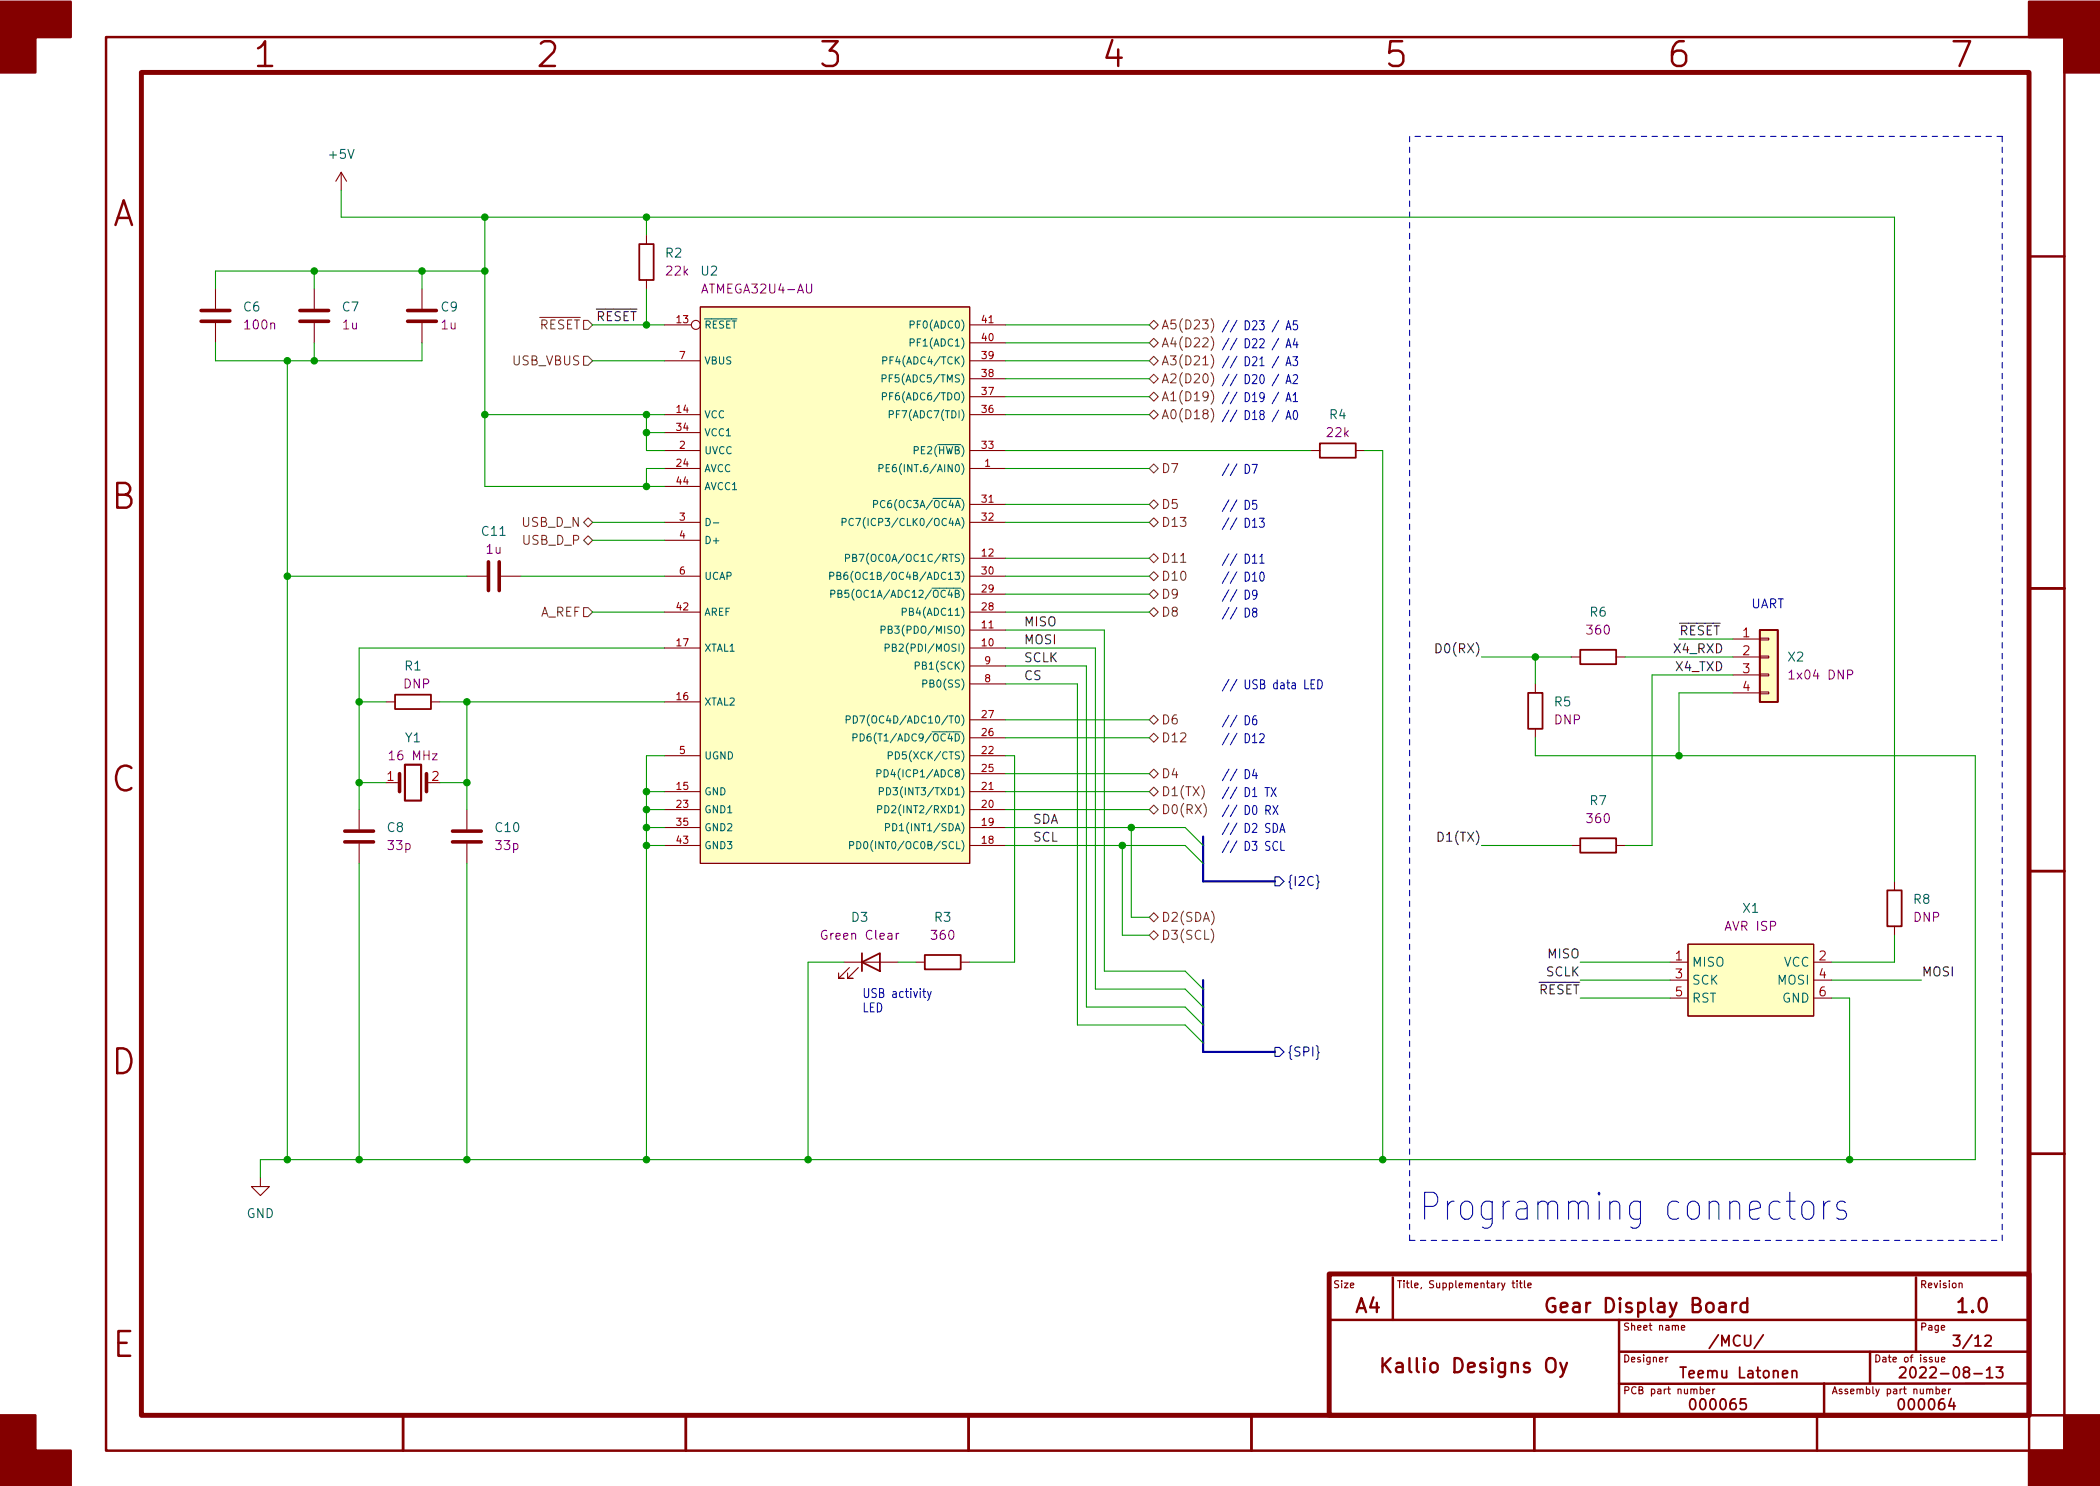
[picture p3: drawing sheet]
<svg xmlns="http://www.w3.org/2000/svg" width="297mm" height="210mm" viewBox="0 0 297 210" stroke-linecap="round" stroke-linejoin="round" font-family="sans-serif">
<g fill="none" stroke="#840000" stroke-width=".35">
<path d="M15 5.2h277v200.1h-277zM287 36.3h5M287 83.3h5M287 123.3h5M287 163.3h5M188 186.8h99M197 180.8v6M229 186.8v13.5M229 191.3h58M258 195.8v4.5M264.5 191.3v4.5M271 180.8v10.5"/>
<path d="M287 195.8h-58M57 200.3v5M97 200.3v5M137 200.3v5M177 200.3v5M181 200.3h111M217 200.3v5M257 200.3v5M287 200.3v5"/>
</g>
<path d="M20 10.2h267v190.1h-267zM188 180.3h99v20h-99z" fill="none" stroke="#840000" stroke-width=".7"/>
<g fill="#840000" stroke="#840000" stroke-width=".35">
<path d="M0 .2h10v5h-5v5h-5z"/>
<path d="M0 200.3h5v5h5v5h-10z"/>
<path d="M287 .2h10v10h-5v-5h-5z"/>
<path d="M292 200.3h5v10h-10v-5h5z"/>
</g>
<g fill="none" stroke="#840000" stroke-width=".17">
<path d="M213.9 181.5h.4M214 181.2v.9l.3 .1M214.6 181.2v.1M214.6 181.5v.7M214.9 181.5h.4M215.1 181.2v.9l.2 .1M215.6 181.2v.9l.2 .1M216.1 181.9l.5-.1-.1-.2-.2-.1-.2 .2 .1 .5h.3M235.6 192v.7M235.9 192l-.3 .2M237.8 187.9l.5-.1v-.2l-.3-.1-.2 .2 .1 .5h.4M240.5 196.6l.3-.1 .2 .2-.1 .5h-.4"/>
<path d="M241.4 196.9l.4-.1v-.2l-.3-.1-.1 .2v.5h.4M242.3 196.5v.7M242.5 196.5l-.2 .2M273.8 192v.7h.2l.2-.1M273.9 196.6l.2-.1 .2 .2-.1 .5h-.3M273.9 196.2v1M274.2 192v.7M274.6 192.4l.5-.1-.1-.2-.2-.1-.2 .2 .1 .5h.3M274.7 196.9l.5-.1-.1-.2-.2-.1-.2 .2 .1 .5h.3M275.6 196.5v.7M275.9 196.5l-.3 .2M277.1 181.6l.2-.1 .2 .1v.6"/>
</g>
<path d="M195.5 192.2v2M195.8 193l.9 1.2M196.7 192.2l-1.2 1.1M219 192.3a.66 .66 0 0 1 .7-.1 .66 .66 0 0 1 .3 .6v.7a.67 .67 0 0 1-.6 .7 .67 .67 0 0 1-.7-.7v-.7l.1-.4zM219.9 183.8a.77 .77 0 0 0-.8 0 .77 .77 0 0 0-.3 .7 .85 .85 0 0 0 .2 .9 .85 .85 0 0 0 .9 .2l.1-.1v-.7h-.4M220.7 192.8l.5 1.4M221.6 192.8l-.6 1.8-.3 .2M245.6 184.3a.51 .51 0 0 0-.6 .4M247.1 184.4l-.5-.1-.4 .4v.6l.2 .3 .2 .1 .5-.1M247.1 183.7v2" fill="none" stroke="#840000" stroke-width=".33"/>
<g fill="none" stroke="#840000" stroke-width=".25">
<path d="M90.4 34.5h2.1v5.1h-2.1zM186.7 62.7h5.1v2.1h-5.1zM55.9 98.3h5.1v2h-5.1zM216.2 98h2v5.1h-2zM223.5 91.9h5.1v2.1h-5.1zM248.9 89.1h2.6v10.2h-2.6zM223.5 118.6h5.1v2h-5.1zM121.9 136.1l2.6-1.2v2.5zM121.9 134.9v2.5M130.8 135.1h5.1v2.1h-5.1zM267 126h2v5.1h-2zM249.4 188.9l-1.3 1.9"/>
<path d="M253.5 194.1a.37 .37 0 0 1 .6 0v.8M268.7 193.6l.2-.2 .5 .1a.41 .41 0 0 1 .1 .6l-.9 .8h1M276.3 188.9h.9l-.5 .6a.41 .41 0 0 1 .5 .3v.3l-.1 .3h-.6l-.2-.1M282.4 193.4h.9l-.5 .6a.41 .41 0 0 1 .5 .3v.3l-.2 .3h-.5l-.2-.1"/>
</g>
<g fill="none" stroke="#840000" stroke-width=".51">
<path d="M28.4 45.5h4.1M28.4 43.9h4.1M42.4 45.5h4.1M42.4 43.9h4.1M57.7 45.5h4M57.7 43.9h4M69.1 79.5v4.1M70.6 79.5v4.1M48.8 119.1h4M48.8 117.6h4M56.5 109.5v2.5M60.3 109.5v2.5"/>
<path d="M64 119.1h4.1M64 117.6h4.1"/>
</g>
<g fill="none" stroke="#840000" stroke-width=".15">
<path d="M48.3 24.4l-.8 1.2M48.3 24.4v2.5M48.3 24.4l.7 1.2M91.4 33.3v1.2M91.4 39.6v1.3M30.5 40.9v2.8M30.5 45.7v2.8M44.4 40.9v2.8M44.4 45.7v2.8M59.7 40.9v2.8M59.7 45.7v2.8M94 46h3.8"/>
<path d="M94 58.7h5.1M94 51h5.1M99.1 43.4h38.1v78.8h-38.1zM137.2 46h5M137.2 58.7h5M137.2 56.1h5M137.2 53.6h5M137.2 51h5M137.2 48.5h5M94 63.7h5.1M94 66.3h5.1M94 73.9h5.1"/>
<path d="M94 61.2h5.1M94 76.4h5.1M94 68.8h5.1M137.2 63.7h5M137.2 66.3h5M137.2 79h5M137.2 73.9h5M137.2 71.4h5M185.4 63.7h1.3M191.8 63.7h1.2M54.6 99.3h1.3M61 99.3h1.2"/>
<path d="M66 81.5h2.8M70.9 81.5h2.8M94 81.5h5.1M94 99.3h5.1M94 91.7h5.1M94 86.6h5.1M137.2 81.5h5M137.2 91.7h5M137.2 89.1h5M137.2 86.6h5M137.2 84.1h5M137.2 96.8h5"/>
<path d="M137.2 94.2h5M217.2 96.8v1.2M222.2 93h1.3M228.6 93h1.3M245.1 90.4h3.8M245.1 93h3.8M245.1 95.5h3.8M245.1 98h3.8M248.9 97.9h1.3v.3h-1.3zM248.9 95.4h1.3v.2h-1.3zM248.9 92.8h1.3v.3h-1.3zM248.9 90.3h1.3v.2h-1.3z"/>
<path d="M50.8 114.5v2.8M50.8 119.4v2.8M55.9 110.7h.6M60.3 110.7h.7M66 114.5v2.8M66 119.4v2.8M94 119.6h5.1M94 112h5.1M94 117.1h5.1M94 114.5h5.1M94 106.9h5.1M137.2 119.6h5"/>
<path d="M137.2 112h5M137.2 117.1h5M137.2 114.5h5M137.2 106.9h5M137.2 109.5h5M137.2 104.4h5M137.2 101.8h5M217.2 103.1v1.3M222.2 119.6h1.3M228.6 119.6h1.3M119.4 136.1h7.6M120.1 136.9l-1.5 1.5h.8h-.8v-.7"/>
<path d="M121.4 136.9l-1.5 1.5h.7h-.7v-.7M129.5 136.1h1.3M135.9 136.1h1.3M236.2 136.1h2.6M236.2 138.7h2.6M238.8 133.6h17.7v10.2h-17.7zM240 129.8h.1M256.5 136.1h2.6M256.5 138.7h2.6M268 124.7v1.3M268 131.1v1.2M236.2 141.2h2.6"/>
<path d="M256.5 141.2h2.6M36.8 166.6v1.3h1.3l-1.3 1.3-1.2-1.3h1.2"/>
<circle cx="98.4" cy="46" r=".63"/>
</g>
<path d="M127.1 132.1h-.2l-.1 .2" fill="none" stroke="#840084" stroke-width=".15"/>
<g fill="#ffffc2" stroke="#ffffc2" stroke-width=".14">
<path d="M248.9 89.1h2.6v10.2h-2.6z"/>
<path d="M238.8 133.6h17.7v10.2h-17.7z"/>
<path d="M99.1 43.4h38.1v78.8h-38.1z"/>
</g>
<g fill="none" stroke="#006464" stroke-width=".15">
<path d="M124.8 53.6l.5-.1 .1-.1-.1-.3-.5-.1v1M124.8 56.1h.5l.1-.2v-.2l-.6-.1v1M124.9 51h.5v-.2v-.2l-.5-.1v1M125.8 58.6h.5l.1-.1-.1-.3-.5-.1v1M128.7 48.5l.5-.1 .1-.1v-.3h-.6v1M128.7 45.9h.5l.1-.1v-.3l-.6-.1v1M99.9 73.4a.51 .51 0 0 1 .6 .5 .51 .51 0 0 1-.6 .5zM100.9 74h.8M119.1 73.9l.5-.1 .1-.1-.1-.3h-.5v1M119.6 79l.5-.1 .1-.1-.1-.3-.5-.1v1M120.6 78.9h.4l.1-.2v-.2l-.5-.1v1h.4h.1l.1-.3-.3-.2M120.7 73.4a.48 .48 0 0 0-.7 .4 .48 .48 0 0 0 .5 .6l.2-.1"/>
<path d="M124.3 66.3l.5-.1 .1-.1v-.3l-.6-.1v1M125.4 66.2h.3M125.8 65.7h-.4v1h.4M117.4 81.5h.5v-.2v-.2l-.5-.1v1M117.5 84h.5l.1-.1-.1-.3-.5-.1v1M118.4 81.5l.4-.1 .1-.1v-.2l-.5-.1v1h.4l.1-.1 .1-.3-.3-.1M124.6 89.1h.5l.1-.2v-.2l-.6-.1v1M125.2 91.7l.5-.1 .1-.1-.1-.3-.5-.1v1M127.6 86.6l.5-.1 .1-.1v-.3h-.6v1M129.5 94.2h.4l.1-.2v-.2l-.5-.1v1M130.5 96.7h.5l.1-.1v-.3l-.6-.1v1M119.7 101.8h.5l.1-.2-.1-.2-.5-.1v1"/>
<path d="M120.2 119.6h.5l.1-.2-.1-.2-.5-.1v1M120.7 104.4l.4-.1 .1-.1v-.3l-.5-.1v1M120.7 101.3a.51 .51 0 0 1 .6 .5 .51 .51 0 0 1-.6 .5zM121.2 119.1a.51 .51 0 0 1 .6 .5 .51 .51 0 0 1-.6 .5zM124 109.4h.5l.1-.1v-.3l-.6-.1v1M124.1 114.5h.5l.1-.2v-.2l-.6-.1v1M124.4 112l.5-.1 .1-.1-.1-.3h-.5v1M125.1 108.9a.51 .51 0 0 1 .5 .5 .51 .51 0 0 1-.5 .5zM125.2 114a.51 .51 0 0 1 .5 .5 .51 .51 0 0 1-.5 .5zM125.3 117.1l.4-.1 .1-.1v-.3l-.5-.1v1M125.4 111.5a.51 .51 0 0 1 .6 .5 .51 .51 0 0 1-.6 .5zM125.6 106.9h.5l.1-.2v-.2l-.6-.1v1"/>
</g>
<path d="M57.3 108.2h2.3v5.1h-2.3z" fill="none" stroke="#840000" stroke-width=".3"/>
<g fill="none" stroke="#725600" stroke-width=".15">
<path d="M82.5 50.4h.7l.6 .6-.6 .7h-.7zM82.5 45.3h.7l.6 .7-.6 .6h-.7zM162.6 46l.6-.7 .6 .7-.6 .6zM162.6 48.5l.6-.6 .6 .6-.6 .6zM162.6 51l.6-.6 .6 .6-.6 .7zM162.6 58.7l.6-.7 .6 .7-.6 .6zM162.6 56.1l.6-.6 .6 .6-.6 .7zM162.6 53.6l.6-.6 .6 .6-.6 .6zM171.3 45.1a1.46 1.46 0 0 1 0 1.9M171.3 47.6a1.46 1.46 0 0 1 0 2M171.3 50.2a1.46 1.46 0 0 1 0 1.9M171.3 57.8a1.46 1.46 0 0 1 0 1.9"/>
<path d="M171.3 55.3a1.46 1.46 0 0 1 0 1.9M171.3 52.7a1.46 1.46 0 0 1 0 1.9M82.5 73.9l.7-.6 .6 .6-.6 .6zM82.5 76.4l.7-.6 .6 .6-.6 .7zM162.6 73.9l.6-.6 .6 .6-.6 .6zM162.6 71.4l.6-.7 .6 .7-.6 .6zM162.6 79l.6-.6 .6 .6-.6 .6zM162.6 66.3l.6-.6 .6 .6-.6 .6zM167 79.6h.7M82.5 86h.7l.6 .6-.6 .6h-.7zM162.6 81.5l.6-.6 .6 .6-.6 .7zM162.6 84.1l.6-.7 .6 .7-.6 .6z"/>
<path d="M162.6 86.6l.6-.6 .6 .6-.6 .6zM162.6 104.4l.6-.6 .6 .6-.6 .6zM162.6 101.8l.6-.6 .6 .6-.6 .7zM162.6 112l.6-.6 .6 .6-.6 .6zM162.6 114.5l.6-.6 .6 .6-.6 .7zM162.6 109.5l.6-.7 .6 .7-.6 .6zM170.3 113.7a1.46 1.46 0 0 1 0 1.9M162.6 129.8l.6-.6 .6 .6-.6 .6zM162.6 132.3l.6-.6 .6 .6-.6 .7zM171.3 131.5a1.46 1.46 0 0 1 0 1.9"/>
</g>
<path d="M180.3 124.1h.7l.6 .6-.6 .6h-.7zM186.2 123.8l.2 .2v.6l.2 .2-.2 .2v.6l-.2 .2M180.3 148.2h.7l.6 .6-.6 .7h-.7zM186.2 148l.2 .1v.6l.2 .2-.2 .2v.6l-.2 .2" fill="none" stroke="#000084" stroke-width=".15"/>
<path d="M203.1 91.1a.64 .64 0 0 1 .8 .6 .64 .64 0 0 1-.8 .7z" fill="none" stroke="#0f0f0f" stroke-width=".15"/>
<g fill="none" stroke="#0000c2" stroke-width=".15">
<path d="M180.9 45.3l-1 1.7M180.9 53l-1 1.6M180.9 55.5l-1 1.6M180.9 50.4l-1 1.6M180.9 58l-1 1.7M180.9 47.9l-1 1.6M181.9 46.7l.4-1.3 .3 1.3M181.9 54.3l.4-1.3 .3 1.3M181.9 56.8l.4-1.2 .3 1.2M181.9 51.7l.4-1.2 .3 1.2M181.9 59.4l.4-1.3 .3 1.3M181.9 49.2l.4-1.3 .3 1.3"/>
<path d="M182 46.3h.5M182 53.9h.5M182 56.5h.5M182 51.4h.5M182 59h.5M182 48.8h.5M182.9 50.5h.6l-.3 .5 .3 .1v.5l-.2 .1h-.3l-.1-.1M182.9 53.1l.2-.1h.2l.2 .1v.3l-.6 .9h.6M182.9 55.9l.3-.3v1.2M182.9 56.8h.6M183.1 58.2l.2-.1a.88 .88 0 0 1 0 1.3h-.1a.94 .94 0 0 1-.1-1.2zM183.2 47.9l-.3 .9h.7"/>
<path d="M183.4 48.4v.8M183.5 45.4h-.5l-.1 .6 .2-.1h.3l.1 .2v.4l-.2 .2h-.2l-.2-.2M173.8 65.7l-.9 1.6M173.8 70.7l-.9 1.7M175 65.7l-1 1.6M175 70.7l-1 1.7M176.1 65.7a.67 .67 0 0 1 .7 .5 .67 .67 0 0 1-.3 .7l-.4 .1zM176.1 70.8a.67 .67 0 0 1 .7 .4 .67 .67 0 0 1-.3 .8l-.4 .1zM177.1 65.7h.7l-.4 1.3M177.2 78.8l.3-.4v1.3M177.2 73.7l.3-.4v1.3M177.2 79.7h.6"/>
<path d="M177.2 74.6h.6M177.7 70.8h-.5v.6l.1-.1h.4l.1 .2-.1 .4-.1 .2h-.3l-.1-.2M178.1 73.3h.7l-.3 .5 .3 .1v.6l-.2 .1h-.3l-.2-.1M178.2 78.8l.3-.4v1.3M178.2 79.7h.6M173.8 83.4l-.9 1.7M173.8 86l-.9 1.6M175 83.4l-1 1.7M175 86l-1 1.6M176.1 83.5a.67 .67 0 0 1 .7 .4 .67 .67 0 0 1-.3 .8l-.4 .1zM176.1 86a.67 .67 0 0 1 .7 .5 .67 .67 0 0 1-.3 .7l-.4 .1zM177.2 81.3l.3-.3v1.2"/>
<path d="M177.2 82.2h.6M177.4 86.6l-.2-.3 .1-.2 .3-.1 .2 .3-.1 .2-.4 .1-.1 .2v.3l.2 .2 .3-.1 .1-.1v-.3l-.2-.2M177.8 84l-.2 .3-.3-.1-.1-.2 .1-.4 .3-.1 .1 .1a.91 .91 0 0 1-.2 1.2h-.2M178.3 81h.3a.88 .88 0 0 1 0 1.2h-.1a.94 .94 0 0 1-.2-1.2zM184.6 96.2v1.3h.5M185.4 96.8h.4M186 96.2h-.6v1.3h.6M186.4 96.2a.67 .67 0 0 1 .7 .4 .67 .67 0 0 1-.3 .8l-.4 .1zM173.8 101.2l-.9 1.6M173.8 108.8l-.9 1.7M175 101.2l-1 1.6M175 108.8l-1 1.7"/>
<path d="M176.1 101.3a.67 .67 0 0 1 .7 .4 .67 .67 0 0 1-.3 .8h-.4zM176.1 108.9a.67 .67 0 0 1 .7 .4 .67 .67 0 0 1-.3 .8l-.4 .1zM177.2 104.2l.3-.4v1.3M177.2 105.1h.6M177.4 108.8l-.2 .9h.6M177.7 101.3a.45 .45 0 0 0-.5 .5v.5l.1 .2h.3l.1-.1 .1-.4-.1-.2h-.3l-.2 .2M177.7 109.3v.9M178.2 103.9l.1-.1h.3l.2 .1v.3l-.7 .9h.7M178.9 111.4h.6M179.1 114.6h.4l.1-.1 .1-.3-.1-.2h-.5v1.2M179.2 111.4v1.3M179.3 114.6l.4 .6"/>
<path d="M179.8 111.4l.7 1.3M180 114l.8 1.2M180.1 116.5a.67 .67 0 0 1 .6 .5 .67 .67 0 0 1-.2 .7l-.4 .1zM180.5 111.4l-.7 1.3M180.7 119.2v-.1a.36 .36 0 0 0-.6 .3l-.1 .4a.49 .49 0 0 0 .5 .5l.2-.1M180.8 114l-.8 1.2M181 117.8l.4-1.3 .3 1.3M181.1 117.4h.5M181.2 119.1v1.2h.5M130.7 139.9v1.1l.2 .1M130.5 140.3h.4M131.2 140.3l.3 .8"/>
<path d="M131.7 140.3l-.3 1.1-.2 .2M252.7 170h1.2M253.2 168.7v3.3l.1 .3 .3 .2h.3M255.2 170.2a.84 .84 0 0 1 1.4 .5v1.1a.85 .85 0 0 1-.9 .7 .85 .85 0 0 1-.8-.7v-1.1zM257.9 170v2.5M258.9 170a.84 .84 0 0 0-1 .7M261 170.2l-.3-.2h-.4a.66 .66 0 0 0-.5 .6 .66 .66 0 0 0 .5 .6h.4a.66 .66 0 0 1 .5 .7 .66 .66 0 0 1-.5 .6h-.6l-.3-.2"/>
</g>
<path d="M199.4 19.3v156.2M283.2 19.3h-83.8M199.4 175.5h83.8M283.2 175.5v-156.2" fill="none" stroke="#0000c2" stroke-width=".15" stroke-dasharray=".8 .8"/>
<path d="M170.2 118.4v6.3h10.1M170.2 138.7v10.1h10.1" fill="none" stroke="#000084" stroke-width=".3"/>
<g fill="none" stroke="#009600" stroke-width=".15">
<path d="M44.4 38.3v2.6M48.3 26.9v3.8h219.7v94M59.7 38.3v2.6M68.6 30.7v38.1h25.4M68.6 38.3h-38.1v2.6M91.4 30.7v2.6M30.5 48.5v2.5h29.2v-2.5M40.6 51v113.1M44.4 48.5v2.5M68.6 58.7h25.4M83.8 51h10.2M83.8 46h10.2"/>
<path d="M91.4 58.7v5h2.6M91.4 40.9v5.1M142.2 58.7h20.4M142.2 51h20.4M142.2 46h20.4M142.2 48.5h20.4M142.2 53.6h20.4M142.2 56.1h20.4M83.8 73.9h10.2M83.8 76.4h10.2M91.4 61.2h2.6M94 66.3h-2.6v2.5"/>
<path d="M142.2 63.7h43.2M142.2 73.9h20.4M142.2 71.4h20.4M142.2 79h20.4M142.2 66.3h20.4M193 63.7h2.6v100.4M40.6 81.5h25.4M50.8 99.3h3.8M62.2 99.3h31.8M66 99.3v15.2M73.7 81.5h20.3M83.8 86.6h10.2"/>
<path d="M94 91.7h-43.2v22.8M142.2 81.5h20.4M142.2 94.2h11.5v48.3h13.9l2.6 2.5M142.2 96.8h10.2v48.2h15.2l2.6 2.6M142.2 89.1h14v48.3h11.4l2.6 2.5M142.2 91.7h12.7v48.2h12.7l2.6 2.6M142.2 86.6h20.4M142.2 84.1h20.4M209.5 93h12.7M217.2 93v3.8M229.9 93h15.2M237.5 90.4h7.6"/>
<path d="M245.1 95.5h-11.4v24.1h-3.8M245.1 98h-7.6v8.9M50.8 110.7h3.8M62.2 110.7h3.8M91.4 119.6h2.6M91.4 112h2.6M91.4 114.5h2.6M91.4 117.1h2.6M94 106.9h-2.6v57.2M142.2 119.6h25.4l2.6 2.6M142.2 106.9h1.3v29.2h-6.3M142.2 112h20.4"/>
<path d="M142.2 114.5h20.4M142.2 117.1h25.4l2.6 2.5M142.2 109.5h20.4M142.2 104.4h20.4M142.2 101.8h20.4M158.7 119.6v12.7h3.9M160 117.1v12.7h2.6M209.5 119.6h12.7M217.2 104.4v2.5h62.2v57.2h-242.6v2.5M50.8 122.2v41.9M66 122.2v41.9M119.4 136.1h-5.1v28"/>
<path d="M127 136.1h2.5M223.5 136.1h12.7M223.5 138.7h12.7M259.1 138.7h12.7M268 132.3v3.8h-8.9M223.5 141.2h12.7M259.1 141.2h2.5v22.9"/>
</g>
<g fill="#009600" stroke="#009600" stroke-width=".15">
<circle cx="68.6" cy="30.7" r=".46"/>
<circle cx="59.7" cy="38.3" r=".46"/>
<circle cx="40.6" cy="51" r=".46"/>
<circle cx="68.6" cy="58.7" r=".46"/>
<circle cx="40.6" cy="81.5" r=".46"/>
<circle cx="44.4" cy="51" r=".46"/>
<circle cx="44.4" cy="38.3" r=".46"/>
<circle cx="66" cy="164.1" r=".46"/>
<circle cx="91.4" cy="164.1" r=".46"/>
<circle cx="114.3" cy="164.1" r=".46"/>
<circle cx="50.8" cy="99.3" r=".46"/>
<circle cx="50.8" cy="110.7" r=".46"/>
<circle cx="91.4" cy="112" r=".46"/>
<circle cx="40.6" cy="164.1" r=".46"/>
<circle cx="50.8" cy="164.1" r=".46"/>
<circle cx="66" cy="99.3" r=".46"/>
<circle cx="66" cy="110.7" r=".46"/>
<circle cx="160" cy="117.1" r=".46"/>
<circle cx="68.6" cy="38.3" r=".46"/>
<circle cx="91.4" cy="68.8" r=".46"/>
<circle cx="91.4" cy="58.7" r=".46"/>
<circle cx="91.4" cy="30.7" r=".46"/>
<circle cx="91.4" cy="61.2" r=".46"/>
<circle cx="91.4" cy="46" r=".46"/>
<circle cx="217.2" cy="93" r=".46"/>
<circle cx="237.5" cy="106.9" r=".46"/>
<circle cx="91.4" cy="119.6" r=".46"/>
<circle cx="91.4" cy="117.1" r=".46"/>
<circle cx="91.4" cy="114.5" r=".46"/>
<circle cx="158.7" cy="119.6" r=".46"/>
<circle cx="261.6" cy="164.1" r=".46"/>
<circle cx="195.6" cy="164.1" r=".46"/>
</g>
<text font-size="5.3" fill="#0000c2" x="200.7" y="172.7">Programming connectors</text>
<g font-size="4.9" fill="#840000">
<text x="36.1" y="9.5">1</text>
<text x="76.1" y="9.5">2</text>
<text x="116.1" y="9.5">3</text>
<text x="156.1" y="9.5">4</text>
<text x="196.1" y="9.5">5</text>
<text x="236.1" y="9.5">6</text>
<text x="276.1" y="9.5">7</text>
<text x="15.7" y="32">A</text>
<text x="15.7" y="72">B</text>
<text x="15.7" y="112">C</text>
<text x="15.7" y="152">D</text>
<text x="15.9" y="192">E</text>
</g>
<g font-size="2.8" fill="#840000">
<text x="191.7" y="185.8">A4</text>
<text x="220.1" y="185.8">Gear Display Board</text>
<text x="277.1" y="185.8">1.0</text>
<text x="196.7" y="194.3">Kallio Designs Oy</text>
</g>
<g font-size="2.1" fill="#840000">
<text x="241.5" y="190.5">/MCU/</text>
<text x="277" y="190.5">3/12</text>
<text x="238.3" y="195">Teemu Latonen</text>
<text x="270.7" y="195">2022-08-13</text>
<text x="239.5" y="199.5">000065</text>
<text x="269" y="199.5">000064</text>
</g>
<g font-size="1.8" fill="#006464">
<text x="46.7" y="22.5">+5V</text>
<text x="94.2" y="36.4">R2</text>
<text x="99.2" y="39">U2</text>
<text x="34.5" y="44.1">C6</text>
<text x="48.4" y="44.1">C7</text>
<text x="62.4" y="44.1">C9</text>
<text x="188.1" y="59.3">R4</text>
<text x="68.2" y="75.8">C11</text>
<text x="224.9" y="87.2">R6</text>
<text x="57.3" y="94.9">R1</text>
<text x="252.9" y="93.6">X2</text>
<text x="219.9" y="99.9">R5</text>
<text x="57.3" y="105">Y1</text>
<text x="224.9" y="113.9">R7</text>
<text x="54.8" y="117.7">C8</text>
<text x="70.2" y="117.7">C10</text>
<text x="120.5" y="130.4">D3</text>
<text x="132.2" y="130.4">R3</text>
<text x="246.6" y="129.2">X1</text>
<text x="270.7" y="127.9">R8</text>
<text x="239.3" y="136.8">MISO</text>
<text x="252.3" y="136.8">VCC</text>
<text x="239.3" y="139.3">SCK</text>
<text x="239.3" y="141.9">RST</text>
<text x="251.5" y="139.3">MOSI</text>
<text x="252.1" y="141.9">GND</text>
<text x="34.9" y="172.3">GND</text>
</g>
<g font-size="1.8" fill="#840084">
<text x="94.3" y="39">22k</text>
<text x="99.6" y="41.5">ATMEGA32U4-AU</text>
<text x="34.7" y="46.6">100n</text>
<text x="48.5" y="46.6">1u</text>
<text x="62.5" y="46.6">1u</text>
<text x="187.8" y="61.8">22k</text>
<text x="68.8" y="78.4">1u</text>
<text x="224.6" y="89.8">360</text>
<text x="57.1" y="97.4">DNP</text>
<text x="253.5" y="96.1">1x04 DNP</text>
<text x="55.4" y="107.6">16 MHz</text>
<text x="219.9" y="102.5">DNP</text>
<text x="224.6" y="116.5">360</text>
<text x="54.9" y="120.3">33p</text>
<text x="70.2" y="120.3">33p</text>
<text x="244.1" y="131.7">AVR ISP</text>
<text x="270.7" y="130.4">DNP</text>
<text x="116.6" y="133">Green Clear</text>
<text x="131.9" y="133">360</text>
</g>
<g font-size="1.8" fill="#725600">
<text x="74.9" y="46.6">~{RESET}</text>
<text x="164.2" y="46.6">A5(D23)</text>
<text x="72.5" y="51.7">USB_VBUS</text>
<text x="164.2" y="49.1">A4(D22)</text>
<text x="164.2" y="51.7">A3(D21)</text>
<text x="164.2" y="59.3">A0(D18)</text>
<text x="164.2" y="56.8">A1(D19)</text>
<text x="164.2" y="54.2">A2(D20)</text>
<text x="164.2" y="66.9">D7</text>
<text x="73.9" y="74.5">USB_D_N</text>
<text x="74" y="77.1">USB_D_P</text>
<text x="164.2" y="74.5">D13</text>
<text x="164.2" y="72">D5</text>
<text x="164.2" y="82.2">D10</text>
<text x="164.2" y="79.6">D11</text>
<text x="76.4" y="87.2">A_REF</text>
<text x="164.2" y="84.7">D9</text>
<text x="164.2" y="87.2">D8</text>
<text x="164.2" y="105">D12</text>
<text x="164.2" y="102.5">D6</text>
<text x="164.2" y="112.6">D1(TX)</text>
<text x="164.2" y="110.1">D4</text>
<text x="164.2" y="115.2">D0(RX)</text>
<text x="164.2" y="130.4">D2(SDA)</text>
<text x="164.2" y="133">D3(SCL)</text>
</g>
<g font-size="1.8" fill="#0f0f0f">
<text x="82.9" y="45.4">~{RESET}</text>
<text x="144.8" y="88.6">MISO</text>
<text x="237.5" y="89.9">~{RESET} 1</text>
<text x="144.8" y="93.7">SCLK</text>
<text x="144.8" y="91.1">MOSI</text>
<text x="203.7" y="92.4">D0(RX)</text>
<text x="237" y="92.4">X4_RXD</text>
<text x="237.2" y="95">X4_TXD</text>
<text x="144.8" y="96.2">CS</text>
<text x="146" y="119.1">SCL</text>
<text x="146" y="116.5">SDA</text>
<text x="203.9" y="119.1">D1(TX)</text>
<text x="219" y="135.6">MISO</text>
<text x="216.2" y="140.7">~{RESET}</text>
<text x="218.7" y="138.1">SCLK</text>
<text x="271.8" y="138.1">MOSI</text>
</g>
<g font-size="1.8" fill="#0000c2">
<text x="172.7" y="46.7">// D23 / A5</text>
<text x="172.7" y="51.8">// D21 / A3</text>
<text x="172.7" y="49.3">// D22 / A4</text>
<text x="172.7" y="54.3">// D20 / A2</text>
<text x="172.7" y="56.9">// D19 / A1</text>
<text x="172.7" y="59.4">// D18 / A0</text>
<text x="172.7" y="74.7">// D13</text>
<text x="172.7" y="79.7">// D11</text>
<text x="172.7" y="82.3">// D10</text>
<text x="247.6" y="86.1">UART</text>
<text x="172.7" y="97.5">// USB data LED</text>
<text x="172.7" y="105.1">// D12</text>
<text x="172.7" y="112.8">// D1 TX</text>
<text x="172.7" y="117.8">// D2 SDA</text>
<text x="172.7" y="115.3">// D0 RX</text>
<text x="172.7" y="120.4">// D3 SCL</text>
<text x="121.9" y="141.2">USB activity</text>
<text x="121.9" y="143.2">LED</text>
</g>
<g font-size="1.8" fill="#a90000">
<text x="246.5" y="92.7">2</text>
<text x="246.5" y="95.2">3</text>
<text x="246.5" y="97.8">4</text>
<text x="54.8" y="110.5">1</text>
<text x="61.1" y="110.5">2</text>
<text x="237" y="135.9">1</text>
<text x="257.3" y="135.9">2</text>
<text x="237" y="138.4">3</text>
<text x="237" y="141">5</text>
<text x="257.3" y="138.4">4</text>
<text x="257.3" y="141">6</text>
</g>
<g font-size="1.8" fill="#000084">
<text x="182" y="125.3">{I2C}</text>
<text x="182" y="149.5">{SPI}</text>
</g>
<g font-size="1.4" fill="#a90000">
<text x="95.7" y="45.7">13</text>
<text x="138.9" y="45.7">41</text>
<text x="96.1" y="50.8">7</text>
<text x="138.9" y="53.3">38</text>
<text x="138.9" y="50.8">39</text>
<text x="138.9" y="48.3">40</text>
<text x="95.7" y="58.4">14</text>
<text x="138.9" y="58.4">36</text>
<text x="138.9" y="55.9">37</text>
<text x="95.7" y="61">34</text>
<text x="96.1" y="63.5">2</text>
<text x="138.9" y="63.5">33</text>
<text x="95.7" y="66">24</text>
<text x="95.7" y="68.6">44</text>
<text x="138.9" y="71.1">31</text>
<text x="139.3" y="66">1</text>
<text x="96.1" y="73.7">3</text>
<text x="96.1" y="76.2">4</text>
<text x="138.9" y="73.7">32</text>
<text x="96.1" y="81.3">6</text>
<text x="138.9" y="78.7">12</text>
<text x="138.9" y="83.8">29</text>
<text x="138.9" y="81.3">30</text>
<text x="95.7" y="86.4">42</text>
<text x="138.9" y="88.9">11</text>
<text x="138.9" y="86.4">28</text>
<text x="95.7" y="91.4">17</text>
<text x="138.9" y="91.4">10</text>
<text x="139.3" y="94">9</text>
<text x="95.7" y="99.1">16</text>
<text x="138.9" y="101.6">27</text>
<text x="139.3" y="96.5">8</text>
<text x="96.1" y="106.7">5</text>
<text x="138.9" y="106.7">22</text>
<text x="138.9" y="104.1">26</text>
<text x="95.7" y="111.8">15</text>
<text x="138.9" y="111.8">21</text>
<text x="138.9" y="109.2">25</text>
<text x="95.7" y="114.3">23</text>
<text x="95.7" y="116.8">35</text>
<text x="95.7" y="119.4">43</text>
<text x="138.9" y="119.4">18</text>
<text x="138.9" y="116.8">19</text>
<text x="138.9" y="114.3">20</text>
</g>
<g font-size="1.4" fill="#006464">
<text x="99.6" y="46.5">~{RESET}</text>
<text x="129.3" y="46.5">PF0(ADC0)</text>
<text x="99.6" y="51.6">VBUS</text>
<text x="126" y="51.6">PF4(ADC4/TCK)</text>
<text x="129.3" y="49">PF1(ADC1)</text>
<text x="99.6" y="59.2">VCC</text>
<text x="125.9" y="56.6">PF6(ADC6/TDO)</text>
<text x="125.9" y="54.1">PF5(ADC5/TMS)</text>
<text x="126.5" y="59.2">PF7(ADC7(TDI)</text>
<text x="99.6" y="64.3">UVCC</text>
<text x="99.6" y="61.7">VCC1</text>
<text x="128.6" y="64.3">PE2(~{HWB})</text>
<text x="99.6" y="66.8">AVCC</text>
<text x="99.6" y="69.3">AVCC1</text>
<text x="123.6" y="71.9">PC6(OC3A/~{OC4A})</text>
<text x="126" y="66.8">PE6(INT.6/AIN0)</text>
<text x="99.6" y="77">D+</text>
<text x="121.4" y="74.4">PC7(ICP3/CLK0/OC4A)</text>
<text x="99.6" y="82">UCAP</text>
<text x="119.7" y="82">PB6(OC1B/OC4B/ADC13)</text>
<text x="121.5" y="79.5">PB7(OC0A/OC1C/RTS)</text>
<text x="99.6" y="87.1">AREF</text>
<text x="118.6" y="84.6">PB5(OC1A/ADC12/~{OC4B})</text>
<text x="125.9" y="89.7">PB3(PDO/MISO)</text>
<text x="128.3" y="87.1">PB4(ADC11)</text>
<text x="99.6" y="92.2">XTAL1</text>
<text x="126.6" y="92.2">PB2(PDI/MOSI)</text>
<text x="130" y="94.7">PB1(SCK)</text>
<text x="99.6" y="99.8">XTAL2</text>
<text x="131.1" y="97.3">PB0(SS)</text>
<text x="99.6" y="107.4">UGND</text>
<text x="121.6" y="104.9">PD6(T1/ADC9/~{OC4D})</text>
<text x="121.9" y="102.4">PD7(OC4D/ADC10/T0)</text>
<text x="126.7" y="107.4">PD5(XCK/CTS)</text>
<text x="99.6" y="112.5">GND</text>
<text x="125.6" y="110">PD4(ICP1/ADC8)</text>
<text x="125.9" y="112.5">PD3(INT3/TXD1)</text>
<text x="99.6" y="115.1">GND1</text>
<text x="99.6" y="117.6">GND2</text>
<text x="125.7" y="115.1">PD2(INT2/RXD1)</text>
<text x="126.5" y="117.6">PD1(INT1/SDA)</text>
<text x="99.6" y="120.1">GND3</text>
<text x="122.3" y="120.1">PD0(INT0/OC0B/SCL)</text>
</g>
<g font-size="1.4" fill="#840000">
<text x="188.5" y="182.3">Size</text>
<text x="197.5" y="182.3">Title, Supplementary title</text>
<text x="271.5" y="182.3">Revision</text>
<text x="229.5" y="188.3">Sheet name</text>
<text x="271.5" y="188.3">Page</text>
<text x="229.5" y="192.8">Designer</text>
<text x="229.5" y="197.3">PCB part number</text>
<text x="259" y="197.3">Assembly part number</text>
<text x="265" y="192.8">Date of issue</text>
</g>
</svg>
